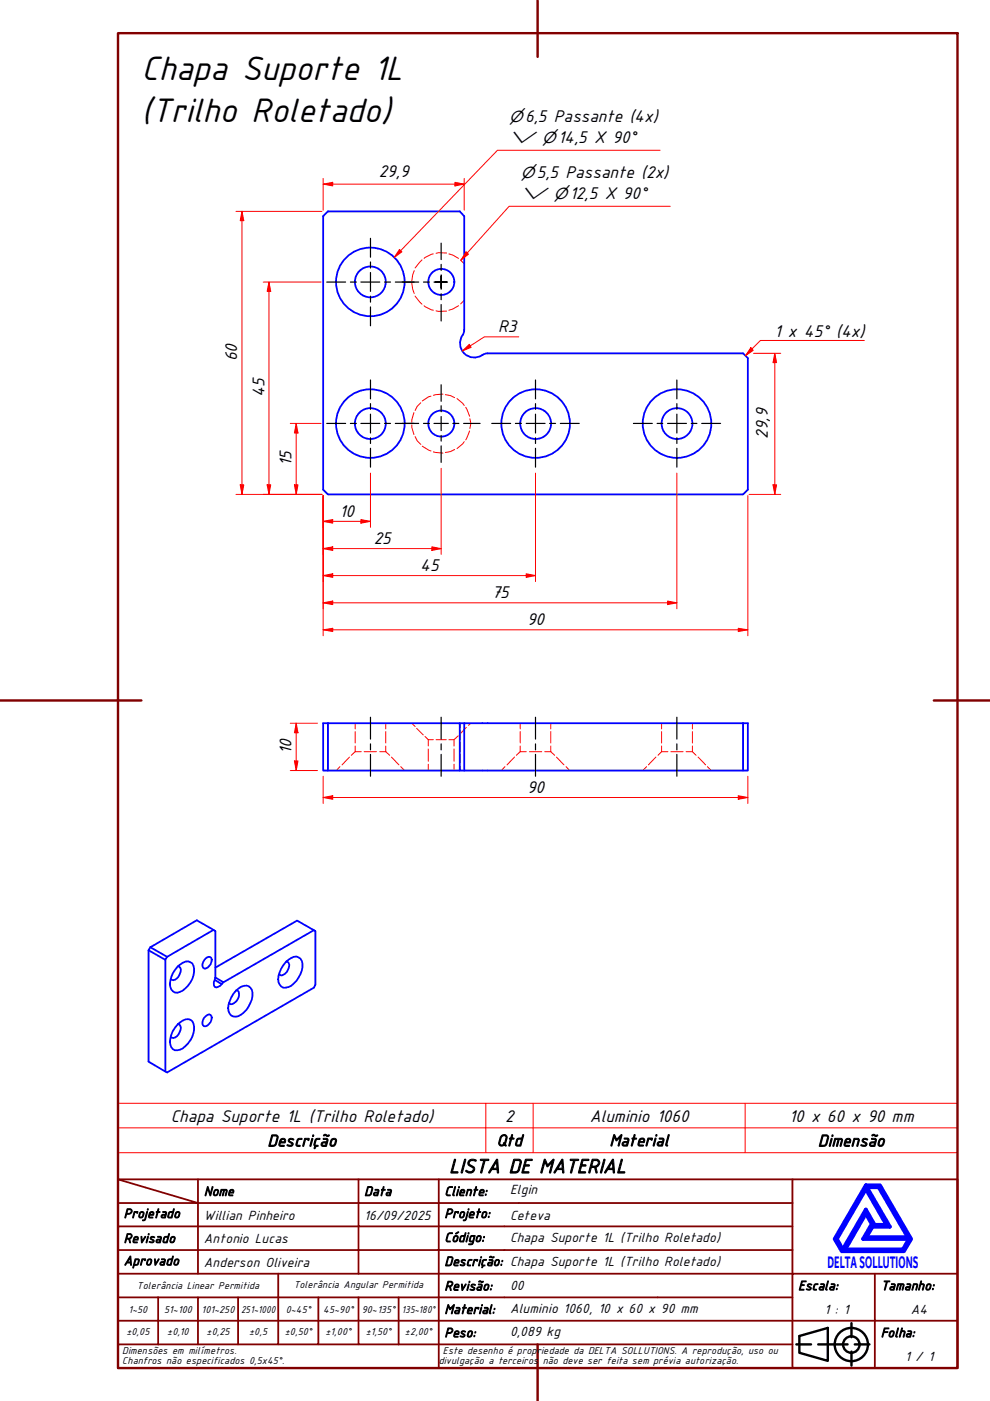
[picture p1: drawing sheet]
<svg xmlns="http://www.w3.org/2000/svg" width="210mm" height="297mm" viewBox="0 0 210 297" stroke-linecap="round" stroke-linejoin="round" font-family="sans-serif">
<!-- layer: Hidden (ABNT) -->
<g fill="none" stroke="#f00" stroke-width=".21">
<path d="M87.8 57.4l-.5 2.1M89.5 55.1l-1.5 1.7M91.9 53.8l-.4 .1-1.6 .9M94.7 53.6h-1.7l-.5 .1M95.2 53.8l.8 .3 1.2 .7M97.7 55.2l.7 .7M87.3 60.1l.5 2.1M88 62.8l1.5 1.7M89.9 64.8l1.6 .9 .4 .1M92.5 65.9l.5 .1h1.7M97.2 64.8l-1.2 .7-.8 .3M98.4 63.7l-.7 .7"/>
<path d="M87.3 90.1v.5l.5 1.5M87.8 87.5l-.5 1.5v.5M88 92.6l.5 .9 .7 .7M89.2 85.4l-.7 .8-.5 .8M89.5 94.6l1.9 1M91.4 84l-.5 .1-1.4 .9M91.9 95.8l2 .3M93.9 83.6l-2 .2M94.4 83.7l1.1 .2 .9 .4M96.4 95.3l-.9 .4-1.1 .2M96.9 84.5l1.5 1.5M98.4 93.6l-1.5 1.5"/>
<path d="M98.7 86.3l.9 2M99.6 91.4l-.9 1.9M99.6 88.8l.2 1-.2 1.1M75.3 159.4h1.3M75.3 159.4l-.8 .7M75.3 153.3v1.2M75.3 155.1v2.4M75.3 158.2v1.2M77.2 159.4h2.6M80.5 159.4h1.3M81.8 159.4l.8 .7M81.8 153.3v1.2"/>
<path d="M81.8 155.1v2.4M81.8 158.2v1.2M87.3 153.3l.7 .7M88.3 154.4l1.4 1.4M90.1 156.1l.7 .7M90.8 156.8h1.1M90.8 156.8v1.4M90.8 158.8v2.6M92.5 156.8h2.1M95.2 156.8h1.1M96.3 156.8v1.4M96.3 158.8v2.6"/>
<path d="M97.2 156l-.9 .8M97.5 153.3v1.1M97.5 154.9v1.9M97.5 157.3v2.1M97.5 159.8v2M98.9 154.2l-1.3 1.4M99.8 153.3l-.5 .5M110.3 159.4h1.3M110.3 159.4l-.8 .7M110.3 153.3v1.2M110.3 155.1v2.4M110.3 158.2v1.2"/>
<path d="M112.3 159.4h2.6M115.5 159.4h1.3M116.8 159.4l.8 .7M116.8 153.3v1.2M116.8 155.1v2.4M116.8 158.2v1.2M140.3 159.4h1.3M140.3 159.4l-.8 .7M140.3 153.3v1.2M140.3 155.1v2.4M140.3 158.2v1.2M142.2 159.4h2.6"/>
<path d="M145.5 159.4h1.3M146.8 159.4l.8 .7M146.8 153.3v1.2M146.8 155.1v2.4M146.8 158.2v1.2M72.1 162.5l-.8 .9M74.1 160.5l-1.6 1.7M83 160.5l1.6 1.7M85 162.5l.8 .9M90.8 162v1.4M96.3 162v1.4M97.5 162.4v1"/>
<path d="M107.1 162.5l-.8 .9M109.1 160.5l-1.6 1.7M118 160.5l1.6 1.7M120 162.5l.8 .9M137.1 162.5l-.8 .9M139.1 160.5l-1.6 1.7M148 160.5l1.6 1.7M150 162.5l.8 .9"/>
</g>
<!-- layer: Visible (ABNT) -->
<g fill="none" stroke="#00f" stroke-width=".38">
<path d="M98.4 70v-24.2l-.9-1h-28l-1 1v58l1 1h88l1.1-1v-27.9l-1.1-1h-54.1M98.4 69.9l-.1 .6a3.2 3.2 0 0 0 1.1 5.1 3 3 0 0 0 2.9-.3M103.4 74.9l-1.1 .4M69.5 153.3v10.1M97.5 153.3h.9v10.1M97.5 153.3v10.1h.9M97.5 153.3h-29v10.1h1M98.4 153.3h60.2v10.1h-1.1v-10.1M69.5 163.4h28M98.4 163.4h59.1M45.3 197.2l-9.9 5.7M66.5 197.2l-19.1 11.1"/>
<path d="M31.5 201.5v23.6l3.9 2.3 31.1-18 .4-.6v-11.4l-3.9-2.2-17.3 10M31.5 201.5l3.6 2 .3-.6M31.9 200.8l9.8-5.7 4 2.3v9.8M31.9 200.8l-.4 .7M31.9 200.8l3.5 2.1M35.1 203.5v23.7M37.6 217.3a2.88 2.88 0 0 1 2.8-1.1 2.93 2.93 0 0 1 .4 3.6 4.9 4.9 0 0 1-3.2 2.9 1.73 1.73 0 0 1-1.5-2.6 5.5 5.5 0 0 1 1.5-2.8zM37.6 205a3.4 3.4 0 0 1 2.3-1.2 1.43 1.43 0 0 1 1.2 1.5 5.2 5.2 0 0 1-3.5 5.2 1.81 1.81 0 0 1-1.5-2.6 5.5 5.5 0 0 1 1.5-2.9zM37.7 217.1a1.03 1.03 0 0 1 .4 1.7 1.28 1.28 0 0 1-1.9 1M37.7 204.8a1.03 1.03 0 0 1 .4 1.8 1.28 1.28 0 0 1-1.9 1M43.6 215.4l.4-.2a.58 .58 0 0 1 .6 0 .58 .58 0 0 1 .3 .6 1.88 1.88 0 0 1-1.6 1.8 1.38 1.38 0 0 1 .3-2.2zM43.6 203.2l.4-.3a.58 .58 0 0 1 .6 0 .58 .58 0 0 1 .3 .6 1.88 1.88 0 0 1-1.6 1.8 1.38 1.38 0 0 1 .3-2.1z"/>
<path d="M45.5 207.8l1.5 .8M45.7 207.2l-.2 .6a1.32 1.32 0 0 0 .1 1.5 1.37 1.37 0 0 0 1.4-.7M45.7 207.2l1.7 1.1M47.4 208.3l-.4 .3M50 210.1a2.65 2.65 0 0 1 2.7-1 2.62 2.62 0 0 1 .4 3.5 4.5 4.5 0 0 1-3.1 3 1.79 1.79 0 0 1-1.5-2.6 6.9 6.9 0 0 1 1.5-2.9zM50.1 210h.3a1.97 1.97 0 0 1-1.6 2.9l-.2-.3M60.6 204a3.4 3.4 0 0 1 2.3-1.2 2.04 2.04 0 0 1 1.1 2.9 5.4 5.4 0 0 1-2.8 3.6 1.53 1.53 0 0 1-2.2-1.7 5.9 5.9 0 0 1 1.6-3.6zM60.7 203.8a1.03 1.03 0 0 1 .4 1.7 1.29 1.29 0 0 1-1.9 1.1"/>
<circle cx="78.5" cy="59.8" r="3.3"/>
<circle cx="78.5" cy="59.8" r="7.3"/>
<circle cx="93.6" cy="59.8" r="2.76"/>
<circle cx="78.5" cy="89.8" r="3.3"/>
<circle cx="78.5" cy="89.8" r="7.3"/>
<circle cx="93.6" cy="89.8" r="2.76"/>
<circle cx="113.6" cy="89.8" r="3.3"/>
<circle cx="113.6" cy="89.8" r="7.3"/>
<circle cx="143.5" cy="89.8" r="3.3"/>
<circle cx="143.5" cy="89.8" r="7.3"/>
</g>
<path d="M25 239.1h178v-5.2h-178v10.5M103 233.9v10.5M113 233.9v10.5M158 233.9v10.5M203 239.1v5.3h-178M25 244.4v5.6h178v-5.6" fill="none" stroke="#f00" stroke-width=".21"/>
<!-- layer: Borda A3/A4 (ABNT) -->
<path d="M25 7h178v283.1h-178zM114 0v12.1M0 148.5h30M198 148.5h12M114 285v12" fill="none" stroke="#800000" stroke-width=".51"/>
<path d="M183.6 257.3l1.2 2.2-1.8 3.2h9.7l-1.2 2.2h-12.3zM183.6 252.1l4.4 7.6h-2.6l-1.8-3.2-4.9 8.4-1.3-2.2zM183.6 251.3h3l6.6 11.4-1.6 2.6h-13.1l-1.5-2.6zM183.8 251.7h2.5l6.2 10.6h-8.8l1.3-2.2h3.7zM185 259.7h.2l-.2 .2z" fill="none" stroke="#00f" stroke-width=".83"/>
<!-- layer: 0 -->
<path d="M178.5 265.3h13.1" fill="none" stroke="#000" stroke-width=".21"/>
<g fill="none" stroke="#800000" stroke-width=".38">
<path d="M25 250l17 5.1h-17M25 250h178v40.1h-178zM42 255.1h34v4.9h17M42 255.1v15M42 250v5.1M76 250v5.1h17v4.9M93 250v5.1h75M168 250v20.1h-143M25 260h51v10.1M25 275.1h17M33.5 275.1v9.9M50.5 275.1h-8.5v9.9"/>
<path d="M59 270.1v14.9h-8.5M67.5 275.1v9.9h-8.5M76 275.1v9.9h8.5M84.5 275.1v9.9M93 275.1h-42.5v9.9M93 260v5h-68M93 275.1v9.9h75M93 260h75M93 275.1h75M168 265h-75v10.1M185.5 270.1v9.9h17.5M203 270.1h-35v9.9h17.5v10.1"/>
<path d="M25 285h25.5M25 280h143v10.1M67.5 285h8.5M84.5 285h8.5v5.1"/>
</g>
<g fill="none" stroke="#000" stroke-width=".51">
<path d="M168.8 285h3.2M169.5 283.3l6-1.8v7l-6-1.7zM173.5 285h6.2M180.5 280.5v3M180.5 286.6v2.9M181.2 285h3.1"/>
<circle cx="180.5" cy="285.1" r="3.5"/>
<circle cx="180.5" cy="285.1" r="1.75"/>
</g>
<!-- layer: Marca de centro (ISO) -->
<g fill="none" stroke="#000" stroke-width=".25">
<path d="M69.3 59.8h4M74.3 59.8h1.3M76.5 59.8h4M78.5 50.5v4M78.5 55.5v1.3M78.5 57.8v4M81.5 59.8h1.3M83.8 59.8h5M89.8 59.8h1.3M92 59.8h1.5h-1.2M93.5 58.3v1.5v-1.3M93.5 51.5v3.5"/>
<path d="M93.5 56.1v1.2M94.8 59.8h-1.3h1.3M78.5 62.8v1.3M78.5 65.1v4M93.5 61.1v-1.3v1.5M93.5 62.3v1.2M93.5 64.6v3.5M69.3 89.8h4M74.3 89.8h1.3M76.5 89.8h4M78.5 80.6v4M78.5 85.6v1.2"/>
<path d="M78.5 87.8v4M78.5 92.8v1.2M78.5 95v4M81.5 89.8h1.3M83.8 89.8h5M89.8 89.8h1.3M92 89.8h3.1M93.5 81.6v3.5M93.5 86v1.3M93.5 88.3v3M93.5 92.3v1.2M93.5 94.5v3.5"/>
<path d="M96 89.8h1.3M98.3 89.8h3.5M104.3 89.8h4M109.3 89.8h1.3M111.6 89.8h4M113.5 80.6v4M113.5 85.6v1.2M113.5 87.8v4M113.5 92.8v1.2M113.5 95v4M116.5 89.8h1.3M118.8 89.8h4"/>
<path d="M134.3 89.8h4M139.3 89.8h1.2M141.5 89.8h4M143.5 80.6v4M143.5 85.6v1.2M143.5 87.8v4M143.5 92.8v1.2M143.5 95v4M146.6 89.8h1.2M148.8 89.8h4"/>
</g>
<!-- layer: Linha de centro (ISO) -->
<path d="M78.5 152.1v4.6M78.5 157.7v1.3M78.5 159.9v4.7M93.5 152.1v4.6M93.5 157.7v1.3M93.5 159.9v4.7M113.5 152.1v4.6M113.5 157.7v1.3M113.5 159.9v4.7M143.5 152.1v4.6M143.5 157.7v1.3M143.5 159.9v4.7" fill="none" stroke="#000" stroke-width=".25"/>
<path d="M51.3 102.8v2" fill="none" stroke="#f00" stroke-width=".21"/>
<path d="M50.9 102.8h.8l-.4 2z" fill="#f00"/>
<path d="M51.3 44.8v2M50.9 102.8h.8l-.4 2z" fill="none" stroke="#f00" stroke-width=".21"/>
<path d="M51.3 44.8l.4 2h-.8z" fill="#f00"/>
<path d="M50 44.8h18.3M51.3 44.8l.4 2h-.8zM51.3 46.8v56M50 104.8h18.3M68.5 133.5h2" fill="none" stroke="#f00" stroke-width=".21"/>
<path d="M68.5 133.5l2-.3v.7z" fill="#f00"/>
<path d="M68.5 133.5l2-.3v.7zM156.5 133.5h2.1" fill="none" stroke="#f00" stroke-width=".21"/>
<path d="M156.5 133.2l2.1 .3-2.1 .4z" fill="#f00"/>
<path d="M68.5 105.1v29.7M68.5 110.5h2M158.6 105.1v29.7M70.5 133.5h86M156.5 133.2l2.1 .3-2.1 .4z" fill="none" stroke="#f00" stroke-width=".21"/>
<path d="M68.5 110.5l2-.3v.7z" fill="#f00"/>
<path d="M68.5 110.5l2-.3v.7zM76.5 110.5h2" fill="none" stroke="#f00" stroke-width=".21"/>
<path d="M76.5 110.2l2 .3-2 .4z" fill="#f00"/>
<path d="M68.5 105.1v6.7M68.5 116.3h2M70.5 110.5h6M76.5 110.2l2 .3-2 .4zM78.5 100.3v11.5" fill="none" stroke="#f00" stroke-width=".21"/>
<path d="M68.5 116.3l2-.4v.8z" fill="#f00"/>
<path d="M68.5 116.3l2-.4v.8zM91.6 116.3h1.9" fill="none" stroke="#f00" stroke-width=".21"/>
<path d="M91.6 115.9l1.9 .4-1.9 .4z" fill="#f00"/>
<path d="M93.5 99.3v18.2M68.5 105.1v12.4M70.5 116.3h21.1M91.6 115.9l1.9 .4-1.9 .4zM68.5 122h2" fill="none" stroke="#f00" stroke-width=".21"/>
<path d="M68.5 122l2-.3v.7z" fill="#f00"/>
<path d="M68.5 122l2-.3v.7zM111.6 122h1.9" fill="none" stroke="#f00" stroke-width=".21"/>
<path d="M111.6 121.7l1.9 .3-1.9 .4z" fill="#f00"/>
<path d="M68.5 105.1v18.2M113.5 100.3v23M68.5 127.8h2M70.5 122h41.1M111.6 121.7l1.9 .3-1.9 .4z" fill="none" stroke="#f00" stroke-width=".21"/>
<path d="M68.5 127.8l2-.4v.8z" fill="#f00"/>
<path d="M68.5 127.8l2-.4v.8zM141.5 127.8h2" fill="none" stroke="#f00" stroke-width=".21"/>
<path d="M141.5 127.4l2 .4-2 .4z" fill="#f00"/>
<path d="M62.8 102.8v2M68.5 105.1v24M143.5 100.3v28.8M70.5 127.8h71M141.5 127.4l2 .4-2 .4z" fill="none" stroke="#f00" stroke-width=".21"/>
<path d="M62.4 102.8h.8l-.4 2z" fill="#f00"/>
<path d="M62.8 89.8v2M62.4 102.8h.8l-.4 2z" fill="none" stroke="#f00" stroke-width=".21"/>
<path d="M62.8 89.8l.4 2h-.8z" fill="#f00"/>
<path d="M61.5 89.8h6.6M62.8 89.8l.4 2h-.8zM62.8 91.8v11M57 102.8v2M61.5 104.8h6.8" fill="none" stroke="#f00" stroke-width=".21"/>
<path d="M56.6 102.8h.8l-.4 2z" fill="#f00"/>
<path d="M57 59.8v2M56.6 102.8h.8l-.4 2z" fill="none" stroke="#f00" stroke-width=".21"/>
<path d="M57 59.8l.4 2h-.8z" fill="#f00"/>
<path d="M68.5 39h2M55.8 59.8h12.3M57 59.8l.4 2h-.8zM57 61.8v41M55.8 104.8h12.5" fill="none" stroke="#f00" stroke-width=".21"/>
<path d="M68.5 39l2-.3v.7z" fill="#f00"/>
<path d="M68.5 39l2-.3v.7zM96.5 39h1.9" fill="none" stroke="#f00" stroke-width=".21"/>
<path d="M96.5 38.7l1.9 .3-1.9 .4z" fill="#f00"/>
<path d="M68.5 37.8v6.8M70.5 39h26M96.5 38.7l1.9 .3-1.9 .4zM98.4 37.8v6.8M164.3 102.8v2" fill="none" stroke="#f00" stroke-width=".21"/>
<path d="M163.9 102.8h.8l-.4 2z" fill="#f00"/>
<path d="M164.3 74.9v2M163.9 102.8h.8l-.4 2z" fill="none" stroke="#f00" stroke-width=".21"/>
<path d="M164.3 74.9l.4 2h-.8z" fill="#f00"/>
<path d="M159.8 74.9h5.7M164.3 74.9l.4 2h-.8zM164.3 76.9v25.9M158.8 104.8h6.7" fill="none" stroke="#f00" stroke-width=".21"/>
<path d="M99.1 53.6l-1.4 1.6" fill="none" stroke="#f00" stroke-width=".21"/>
<path d="M98.8 53.4l.5 .5-1.6 1.3z" fill="#f00"/>
<path d="M98.8 53.4l.5 .5-1.6 1.3zM142.1 43.7h-34.2l-8.8 9.9" fill="none" stroke="#f00" stroke-width=".21"/>
<path d="M99.7 73.3l-1.7 1.1" fill="none" stroke="#f00" stroke-width=".21"/>
<path d="M98 74.4l1.5-1.4 .4 .6z" fill="#f00"/>
<path d="M98 74.4l1.5-1.4 .4 .6zM110 71.4h-7.3l-3 1.9" fill="none" stroke="#f00" stroke-width=".21"/>
<path d="M85 53.1l-1.4 1.5" fill="none" stroke="#f00" stroke-width=".21"/>
<path d="M84.7 52.9l.5 .5-1.6 1.2z" fill="#f00"/>
<path d="M140 31.9h-34.5l-20.5 21.2M84.7 52.9l.5 .5-1.6 1.2zM159.4 74l-1.3 1.4" fill="none" stroke="#f00" stroke-width=".21"/>
<path d="M159.2 73.7l.5 .6-1.6 1.1z" fill="#f00"/>
<path d="M159.2 73.7l.5 .6-1.6 1.1zM183.3 72.2h-22.1l-1.8 1.8" fill="none" stroke="#f00" stroke-width=".21"/>
<path d="M62.8 161.3v2.1" fill="none" stroke="#f00" stroke-width=".21"/>
<path d="M62.4 161.3h.8l-.4 2.1z" fill="#f00"/>
<path d="M62.8 153.3v2.1M62.4 161.3h.8l-.4 2.1z" fill="none" stroke="#f00" stroke-width=".21"/>
<path d="M62.8 153.3l.4 2.1h-.8z" fill="#f00"/>
<path d="M61.5 153.3h5.8M62.8 153.3l.4 2.1h-.8zM62.8 155.4v5.9M61.5 163.4h5.8M68.5 169.1h2" fill="none" stroke="#f00" stroke-width=".21"/>
<path d="M68.5 169.1l2-.4v.8z" fill="#f00"/>
<path d="M68.5 169.1l2-.4v.8zM156.5 169.1h2.1" fill="none" stroke="#f00" stroke-width=".21"/>
<path d="M156.5 168.7l2.1 .4-2.1 .4z" fill="#f00"/>
<path d="M68.5 164.6v5.8M70.5 169.1h86M156.5 168.7l2.1 .4-2.1 .4zM158.6 164.6v5.8" fill="none" stroke="#f00" stroke-width=".21"/>
<g font-size="7.7">
<text x="30" y="17.1">Chapa Suporte 1L</text>
<text x="30" y="26">(Trilho Roletado)</text>
</g>
<text font-size="4.6" x="95.2" y="248.7">LISTA DE MATERIAL</text>
<g font-size="3.9">
<text x="80.3" y="37.6">29,9</text>
<text x="105.6" y="70.4">R3</text>
<text x="164.2" y="71.4">1 x 45° (4x)</text>
<text x="50.3" y="76.6" transform="rotate(-90 50.3 76.6)">60</text>
<text x="56.1" y="84.3" transform="rotate(-90 56.1 84.3)">45</text>
<text x="162.8" y="93" transform="rotate(-90 162.8 93)">29,9</text>
<text x="61.8" y="98.9" transform="rotate(-90 61.8 98.9)">15</text>
<text x="72" y="109.5">10</text>
<text x="79.2" y="115.3">25</text>
<text x="89.1" y="121.1">45</text>
<text x="104.3" y="126.8">75</text>
<text x="111.8" y="132.6">90</text>
<text x="61.8" y="159.9" transform="rotate(-90 61.8 159.9)">10</text>
<text x="111.8" y="168.1">90</text>
<text x="36.2" y="237.9">Chapa Suporte 1L (Trilho Roletado)</text>
<text x="107.1" y="237.8">2</text>
<text x="125" y="237.8">Aluminio 1060</text>
<text x="167.3" y="237.8">10 x 60 x 90 mm</text>
</g>
<g font-size="3.8">
<text x="56.7" y="243.1">Descrição</text>
<text x="105.3" y="243">Qtd</text>
<text x="129.2" y="243">Material</text>
<text x="173.4" y="243.1">Dimensão</text>
</g>
<text font-size="3.8" fill="#00f" x="175.5" y="268.8">DELTASOLLUTIONS</text>
<g font-size="3.4">
<text x="107.9" y="25.9">⌀6,5 Passante (4x)</text>
<text x="107.9" y="30.3">⌵ ⌀14,5 X 90°</text>
<text x="110.4" y="37.8">⌀5,5 Passante (2x)</text>
<text x="110.4" y="42.1">⌵ ⌀12,5 X 90°</text>
</g>
<g font-size="3">
<text x="43.2" y="253.5">Nome</text>
<text x="77.2" y="253.5">Data</text>
<text x="94.2" y="253.5">Cliente:</text>
<text x="108.1" y="253.2">Elgin</text>
<text x="26.2" y="263.5">Revisado</text>
<text x="26.2" y="258.2">Projetado</text>
<text x="43.2" y="258.6">Willian Pinheiro</text>
<text x="43.2" y="263.5">Antonio Lucas</text>
<text x="77.2" y="258.6">16/09/2025</text>
<text x="94.2" y="263.3">Código:</text>
<text x="94.2" y="258.2">Projeto:</text>
<text x="108.1" y="263.3">Chapa Suporte 1L (Trilho Roletado)</text>
<text x="108.1" y="258.6">Ceteva</text>
<text x="26.2" y="268.3">Aprovado</text>
<text x="43.2" y="268.5">Anderson Oliveira</text>
<text x="94.2" y="268.4">Descrição: Chapa Suporte 1L (Trilho Roletado)</text>
<text x="94.2" y="273.6">Revisão:</text>
<text x="108.1" y="273.5">00</text>
<text x="169.2" y="273.5">Escala:</text>
<text x="186.8" y="273.5">Tamanho:</text>
<text x="94.2" y="278.6">Material:</text>
<text x="108.1" y="278.4">Aluminio 1060, 10 x 60 x 90 mm</text>
<text x="174.8" y="278.6">1 : 1</text>
<text x="193.1" y="278.6">A4</text>
<text x="94.2" y="283.5">Peso:</text>
<text x="108.1" y="283.3">0,089 kg</text>
<text x="186.8" y="283.5">Folha:</text>
<text x="191.9" y="288.5">1 / 1</text>
</g>
<g font-size="2.3">
<text x="29" y="273.4">Tolerância Linear Permitida</text>
<text x="62.3" y="273.2">Tolerância Angular Permitida</text>
<text x="27.2" y="278.3">1~50</text>
<text x="34.8" y="278.3">51~100</text>
<text x="42.7" y="278.3">101~250</text>
<text x="51.1" y="278.3">251~1000</text>
<text x="60.6" y="278.3">0~45°</text>
<text x="68.5" y="278.3">45~90°</text>
<text x="76.7" y="278.3">90~135°</text>
<text x="85.2" y="278.3">135~180°</text>
<text x="25.9" y="287.1">Dimensões em milímetros.</text>
<text x="26.8" y="283.1">±0,05</text>
<text x="35.4" y="283.1">±0,10</text>
<text x="43.8" y="283.1">±0,25</text>
<text x="52.8" y="283.1">±0,5</text>
<text x="60.4" y="283.1">±0,50°</text>
<text x="69" y="283.1">±1,00°</text>
<text x="77.5" y="283.1">±1,50°</text>
<text x="85.9" y="283.1">±2,00°</text>
<text x="93.9" y="287.1">Este desenho é propriedade da DELTA SOLLUTIONS. A reprodução, uso ou</text>
<text x="25.9" y="289.2">Chanfros não especificados 0,5x45°.</text>
<text x="93" y="289.2">divulgação a terceiros</text>
<text x="115.1" y="289.2">não deve ser feita sem prévia autorização.</text>
</g>
</svg>
